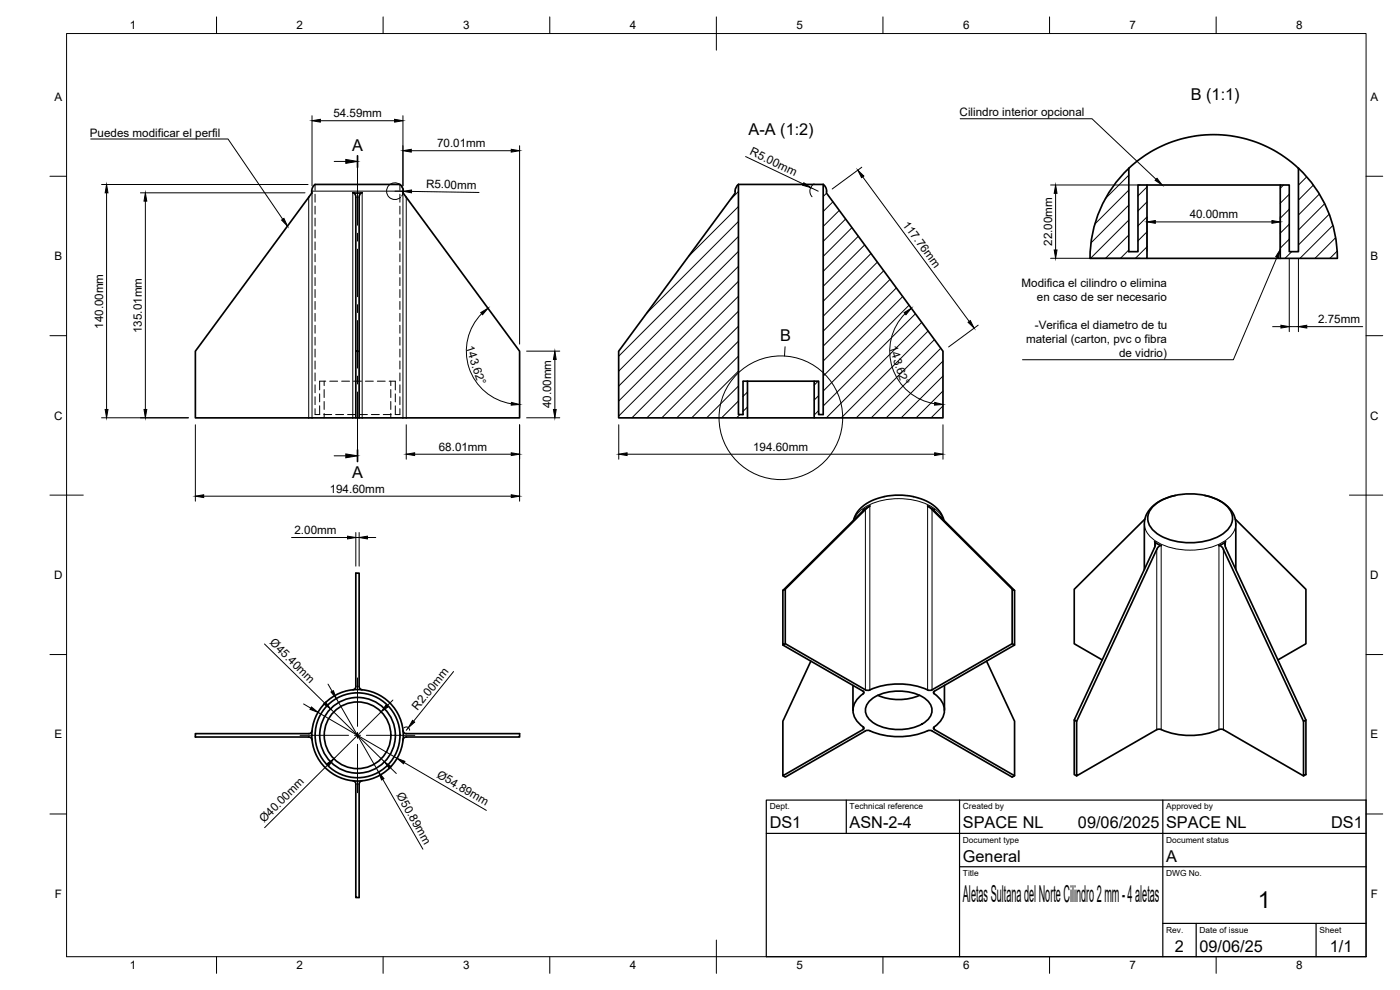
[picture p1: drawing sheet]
<svg xmlns="http://www.w3.org/2000/svg" width="420mm" height="297mm" viewBox="0 0 420 297" stroke-linecap="round" stroke-linejoin="round" font-family="sans-serif">
<!-- layer: Visible -->
<g fill="none" stroke="#000" stroke-width=".51">
<path d="M93.6 57.8l-35 47.6v20h48.2M94.6 55.3h25.4M94.6 55.3l-.9 1.1-.1 1.5M105.9 57.8h2.8l-.6 .3-.3 1.1v66.2M105.9 57.8l.5 .3 .4 1.1M106.8 59.2v46.2h1M120 55.3l.9 1.1 .1 1.5M120.9 57.8l35 47.6v20h-48.1M247.1 55.3l.8 1.1 .2 1.5 34.9 47.5v20h-38.7v-11h1.4v10h1.4v-69.1h-25.5v69.1h1.4v-10h1.3v11h-38.6v-20l34.9-47.5 .2-1.5 .8-1.1M344.2 55.5h40M384.2 55.5h2.7v20h2.8v-25a37 37 0 0 1 11.7 27h-17.2zM389.7 50.5a37.1 37.1 0 0 0-50.9 0v25h2.7v-20h2.7v22h-17.1a37.1 37.1 0 0 1 11.7-27"/>
<path d="M344.2 77.5h40M106.8 105.4v20h1M224.3 114.4h20M224.3 125.4h20M256.2 156.1a10.5 10.5 0 0 1 8.3-6.9 18.4 18.4 0 0 1 16.6 3.2l1.3 1.7 .9 2M278.4 151.8l2 1.1h-.3l24.4 24.3v16.3l-24.1 13.9-.2 .5a6 6 0 0 1 2.9 7 8.1 8.1 0 0 1-2.9 3.4l.2 .6 24.1 13.9M278.4 151.8l1.3 1.1 24.1 23.9 .7 .4M343.6 155.8l-21.2 21v16.4l8.4 4.8M346.2 151.8a18.4 18.4 0 0 1 16.4-2.9 9.6 9.6 0 0 1 7.1 5.3 5.7 5.7 0 0 1-3.5 6.5 19.6 19.6 0 0 1-19.1-.7 5 5 0 0 1-.9-8.2zM352.8 148.6a11.6 11.6 0 0 0-8.9 6.2l-.5 2.4v13.7M361.5 148.6a11.6 11.6 0 0 1 8.9 6.2l.5 2.4v13.7M370.7 155.8l21.2 21v16.4l-8.4 4.8"/>
<path d="M234.9 177.2v16.3l.8-.4M235.7 176.8l-.8 .4 24.4-24.3-.2 .1 1.9-1.2-1.3 1.1-24 23.9v16.3l24.3 14a2.83 2.83 0 0 0 2.3-.6 22.2 22.2 0 0 1 16.1 .5M303.8 176.8v16.3l.7 .4M346.4 164.4l-24 51.6 .7 .4M346.5 162.6l2 1.1-.5 .1-.8 1-24.1 51.6v16.4l24.1-13.9h1.3M346.5 162.5l.2 1-.2 .9M367.8 162.6l-2 1.1 .6 .1 .8 1 24 51.6 .7-.4M367.8 162.5l-.2 1 .3 .9 24 51.6v16.4l-.7 .4v-16.4M234.9 193.5l24.1 13.9 .3 .5a6 6 0 0 0-3 7 8 8 0 0 0 3 3.4l-.3 .6-24.1 13.9v-16.4l8.5-18M296.1 198.4l8.4 18v16.4l-.7 .4-24.1-13.9-.6-.2-.7 .2M303.8 193.1l-24.1 13.9-.6 .1-.7-.1M93.7 219.2a1.01 1.01 0 0 1-1.1 .9h-34v1h34.1a1.01 1.01 0 0 1 1 .9"/>
<path d="M106.8 206v-34h1v34a1.01 1.01 0 0 0 .9 1M106.8 206a1.01 1.01 0 0 1-.9 1M120.9 219.2a1.01 1.01 0 0 0 1 .9h34v1h-34a1.01 1.01 0 0 0-1 .9M256 205.6v7.5M260.9 210.4a14 14 0 0 1 12.6-2.6 7.2 7.2 0 0 1 6.2 4.9 5.1 5.1 0 0 1-3.9 5 15.3 15.3 0 0 1-14.1-1.1 3.9 3.9 0 0 1-.8-6.2zM263.5 208.6a16.1 16.1 0 0 0 12.5 0M278.4 219.3a23 23 0 0 1-18-.2l-.7 .2-24 13.9-.8-.4M283.4 205.6v7.5M322.4 216v16.4l.7 .4M348.5 218.9a22 22 0 0 0 17.3 0M365.8 218.9l.7-.1 .7 .1 24 13.9M105.9 234.3a1.01 1.01 0 0 1 .9 1"/>
<path d="M108.7 234.3a1.01 1.01 0 0 0-.9 1v34h-1v-34"/>
<circle cx="107.3" cy="220.6" r="12.7"/>
<circle cx="107.3" cy="220.6" r="11.4"/>
<circle cx="107.3" cy="220.6" r="10"/>
<circle cx="107.3" cy="220.6" r="13.7"/>
</g>
<!-- layer: Visible Narrow -->
<g fill="none" stroke="#000" stroke-width=".3">
<path d="M92.6 59.2v66.2M93.6 57.3h27.4M93.6 57.8v67.6M105.9 57.8v67.6M108.7 57.8v67.6M120.9 57.8v67.6M121.9 59.2v66.2M256.2 156a11.4 11.4 0 0 1 9.2-6 20.2 20.2 0 0 1 15.5 2.9 6.9 6.9 0 0 1 2.3 3.1M259.1 153v.2M259.7 152.9v54.1M261 151.8v55.2M278.4 151.8v55.2"/>
<path d="M279.7 152.9v54.1M280.4 153v.2M343.5 157.2a7.5 7.5 0 0 0 5.1 6.1 21.2 21.2 0 0 0 19.3-1.2 6.3 6.3 0 0 0 3-4.9M346.5 162.6v1.7M347.2 164.9v54M348.5 163.7v55.2M365.8 163.7v55.2M367.2 164.9v54M367.8 162.6v1.7M259 218.1v.8M259.1 207.4v.8M280.4 207.4v.8"/>
<path d="M280.4 218.1v.8"/>
</g>
<!-- layer: Hidden -->
<g fill="none" stroke="#000" stroke-width=".3">
<path d="M94.6 55.3v1.8M94.6 58.3v2.4M120 55.3v1.8M120 58.3v2.4M94.6 61.9v2.3M94.6 65.4v2.4M94.6 69v2.4M94.6 72.6v2.4M94.6 76.2v2.3M94.6 79.7v2.4M120 61.9v2.3M120 65.4v2.4"/>
<path d="M120 69v2.4M120 72.6v2.4M120 76.2v2.3M120 79.7v2.4M94.6 83.3v2.4M94.6 86.9v2.4M94.6 90.5v2.3M94.6 94v2.4M94.6 97.6v2.4M120 83.3v2.4M120 86.9v2.4M120 90.5v2.3"/>
<path d="M120 94v2.4M120 97.6v2.4M94.6 101.2v2.4M94.6 104.7v2.4M94.6 108.3v2.4M94.6 111.9v2.4M94.6 115.5v2.3M94.6 119v2.4M95.9 118.2v2.4M97.3 114.4v1.3M97.3 116.9v2.4M97.8 114.4h-1.9v2.6"/>
<path d="M99 114.4h2.3M102.5 114.4h2.4M106.1 114.4h2.4M109.7 114.4h2.3M113.2 114.4h2.4M116.8 114.4h1.8v2.6M117.3 114.4v1.3M117.3 116.9v2.4M118.6 118.2v2.4M120 101.2v2.4M120 104.7v2.4M120 108.3v2.4"/>
<path d="M120 111.9v2.4M120 115.5v2.3M120 119v2.4M95.9 121.8l.1 2.6h-1.4v-1.8M97.2 124.4h2.3M97.3 120.5v2.4M97.3 124v1.4M100.7 124.4h2.4M104.3 124.4h2.4M107.9 124.4h2.4M111.4 124.4h2.4M115 124.4h2.4"/>
<path d="M117.3 120.5v2.4M117.3 124v1.4M118.6 121.8v2.6h1.4v-1.8"/>
</g>
<!-- layer: BORDER -->
<g fill="none" stroke="#000" stroke-width=".3">
<path d="M20 10.1h390v276.9h-390zM65 5.1v5M115 5.1v5M165 5.1v5M215 5.1v10M265 5.1v5M315 5.1v5M365 5.1v5M15 52.9h5M410 52.9h5M15 100.7h5M410 100.7h5"/>
<path d="M15 148.6h10M405 148.6h10M15 196.4h5M410 196.4h5M15 244.2h5M410 244.2h5M65 287v5M115 287v5M165 287v5M215 282.1v9.9M265 287v5M315 287v5"/>
<path d="M365 287v5"/>
</g>
<!-- layer: TITLEBLOCK -->
<path d="M230 240.1h180v46.9h-180zM230 250h180M254 240.1v9.9M288 240.1v46.9M349 240.1v46.9M288 260.1h122M349 277.1h61M359 277.1v9.9M395 277.1v9.9" fill="none" stroke="#000" stroke-width=".36"/>
<!-- layer: Smart Centers -->
<path d="M107.3 203.4v14.5M107.3 219.7v1.8M90.1 220.6h14.5M106.4 220.6h1.8M107.3 223.3v14.6M110 220.6h14.5" fill="none" stroke="#000" stroke-width=".3"/>
<!-- layer: Hatching -->
<g fill="none" stroke="#000" stroke-width=".3">
<path d="M221.6 57.5l-2.4 2.4M248.1 58l-1 1M338.8 52.5l-7.1 7.1M338.8 57l-10.3 10.3M344.2 56.1l-2.7 2.7M385.2 55.5l-1 1M386.9 58.3l-2.7 2.7M390 50.8l-.3 .3M392.2 53.1l-2.5 2.4M394.1 55.5l-4.4 4.5M395.9 58.2l-6.2 6.3M221.6 62l-15 14.9"/>
<path d="M221.6 66.4l-27.5 27.6M221.6 70.9l-35.9 36M221.6 75.4l-35.9 35.9M221.6 79.9l-35.9 35.9M250 60.5l-2.9 2.9M251.9 63.1l-4.8 4.8M253.8 65.7l-6.7 6.7M255.7 68.3l-8.6 8.6M257.6 70.9l-10.5 10.5M259.5 73.5l-12.4 12.4M261.4 76.1l-14.3 14.3M263.3 78.6l-16.2 16.3"/>
<path d="M338.8 61.5l-11.4 11.4M338.8 66l-11.5 11.5M338.8 70.5l-7 7M338.8 75l-2.5 2.5M344.2 60.6l-2.7 2.7M344.2 65.1l-2.7 2.7M344.2 69.6l-2.7 2.6M344.2 74l-3.4 3.5M386.9 62.8l-2.7 2.7M386.9 67.3l-2.7 2.7M386.9 71.8l-2.7 2.7M387.7 75.5l-2 2"/>
<path d="M397.5 61.1l-7.8 7.9M398.9 64.3l-9.2 9.2M400 67.7l-9.9 9.8M400.8 71.3l-6.1 6.2M401.3 75.4l-2.2 2.1M221.6 84.4l-35.9 35.9M221.6 88.9l-35.9 35.9M221.6 93.4l-31.9 32M221.6 97.9l-27.5 27.5M265.2 81.2l-18.1 18.2M267.1 83.8l-20 20.1M269 86.4l-21.9 21.9"/>
<path d="M270.9 89l-23.8 23.8M272.8 91.6l-25.7 25.7M274.7 94.2l-27.6 27.6M276.6 96.7l-28.6 28.7M278.5 99.3l-26 26.1M221.6 102.4l-23 23M221.6 106.9l-18.5 18.5M221.6 111.3l-14 14.1M221.6 115.8l-9.5 9.6M223.1 114.3l-.1 .2M224.3 117.6l-1.3 1.3M245.6 114.3l-1.3 1.3"/>
<path d="M245.7 118.7l-1.4 1.3M280.4 101.9l-23.4 23.5M282.3 104.5l-20.8 20.9M283 108.3l-17 17.1M283 112.8l-12.5 12.6M283 117.3l-8 8.1M221.6 120.3l-5 5.1M222.1 124.4l-1 1M224.3 122.1l-1.3 1.3M245.7 123.2l-1.4 1.3M283 121.8l-3.6 3.6"/>
</g>
<!-- layer: Section Lines -->
<path d="M107.3 46.7v3.5M107.3 135v3.5" fill="none" stroke="#000" stroke-width=".51"/>
<path d="M100.3 48.4h3.5M107.3 50.2v17.4M107.3 70v2.4M107.3 74.7v14.3M107.3 91.4v2.4M107.3 96.2v14.3M107.3 112.8v2.4M107.3 117.6v17.4M100.3 136.8h3.5" fill="none" stroke="#000" stroke-width=".3"/>
<path d="M103.8 47.8l3.5 .6-3.5 .6zM103.8 136.2l3.5 .6-3.5 .6z" fill="#000" stroke="#000" stroke-width=".3"/>
<!-- layer: Detail Boundary -->
<g fill="none" stroke="#000" stroke-width=".3">
<path d="M235.6 104l-.2 2.8"/>
<circle cx="234.3" cy="125.3" r="18.6"/>
</g>
<!-- layer: FD_Dimensions -->
<g fill="none" stroke="#000" stroke-width=".3">
<path d="M93.6 34.7v21.1M96.1 36.2h22.3M120.9 34.7v21.1M30.5 55.4h62M32 57.9v65M42.1 57.9h49.4M118.5 57.4h2.5M120.6 58.8a2.51 2.51 0 0 0-1.7-3.9 2.51 2.51 0 0 0-2.8 3.2 2.51 2.51 0 0 0 4.1 1.1M123.4 45.2h30M123.5 57.4l20.3 .3M155.9 43.7v59.6M223.8 47l17.2 8.2"/>
<path d="M243.3 56.3l2.3 1.1M244.3 55.2a2.51 2.51 0 0 0-.6 3.8M258.6 50.2l-8.9 6.5M258.9 53.1l32 43.3M315.3 55.5h26.8M316.8 58v17M43.6 60.4v62.5M315.3 77.5h26.8M344.2 65.1v10.3M346.7 66.6h35M384.2 65.1v10.3M386.9 77.6v21.9"/>
<path d="M389.7 77.6v21.9M144.6 94.1a16 16 0 0 0 8.9 27M271.6 94.1a16 16 0 0 0 8.9 27M293.6 97.6l-8.9 6.5M381.9 98h2.5M386.9 98h2.8M392.2 98h16.8M158 105.4h10M166.5 107.9v15M30.5 125.4h26M58.6 127.5v22.9M121.9 127.5v10.3"/>
<path d="M124.4 136.3h29M155.9 127.5v22.9M158 125.4h10M185.7 127.5v10.3M188.2 136.3h92.3M283 127.5v10.3M61.1 148.9h92.3M106.8 159.8v10.1M107.8 159.8v10.1M87.5 161.3h16.8M106.8 161.3h1M110.3 161.3h2.5"/>
<path d="M79.4 193.2l18 17.7M91.1 211.2l2.2 1.3M95.4 213.7l23.7 13.8M98.4 205.3l1.3 2.1M99.2 212.7l16.2 15.9M100.9 209.6l12.7 22.1M114.4 213.6l-14.2 14.1M117.9 210l-1.8 1.8M121.2 218.4a1.01 1.01 0 0 1 1.1-.2 1.01 1.01 0 0 1 .6 .9M122.6 218.3l-.7 .8M136.1 201.5l-12 14.9M98.4 229.4l-19 18.9"/>
<path d="M114.9 233.8l12 21M117.2 230.3l1.7 1.8M121.3 228.8l24.7 14.3"/>
</g>
<g fill="#000" stroke="#000" stroke-width=".3">
<path d="M93.6 36.2l2.5-.4v.8zM118.4 35.8l2.5 .4-2.5 .4zM32 55.4l.4 2.5h-.8zM120.9 45.2l2.5-.4v.8zM121 57.4l2.5-.4v.9zM153.4 44.8l2.5 .4-2.5 .4zM241.2 54.8l2.1 1.5-2.4-.7zM257.4 51.1l1.8 1.7-.6 .5zM316.8 55.5l.4 2.5h-.8zM43.6 57.9l.4 2.5h-.8zM316.4 75h.8l-.4 2.5zM344.2 66.6l2.5-.4v.8z"/>
<path d="M381.7 66.2l2.5 .4-2.5 .4zM144.3 93.8l2.2-1.3-1.7 1.9zM271.3 93.8l2.2-1.3-1.6 1.9zM290.5 96.7l.7-.5 1.2 2.3zM384.4 97.6l2.5 .4-2.5 .4zM389.7 98l2.5-.4v.8zM166.5 105.4l.4 2.5h-.8zM31.6 122.9h.8l-.4 2.5zM43.2 122.9h.8l-.4 2.5zM121.9 136.3l2.5-.4v.8zM153.4 135.9l2.5 .4-2.5 .4zM153.5 120.7l2.4 .7-2.5 .2z"/>
<path d="M166.1 122.9h.8l-.4 2.5zM185.7 136.3l2.5-.4v.8zM280.5 135.9l2.5 .4-2.5 .4zM280.5 120.7l2.5 .7-2.5 .2zM58.6 148.9l2.5-.5v.9zM153.4 148.4l2.5 .5-2.5 .4zM104.3 160.9l2.5 .4-2.5 .4zM107.8 161.3l2.5-.4v.8zM93.5 212.1l1.9 1.6-2.4-.9zM97.7 210.6l1.5 2.1-2.1-1.5zM99.3 207.6l.8-.4 .8 2.4zM115.8 211.5l.6 .6-2 1.5z"/>
<path d="M123.8 216.1l.6 .6-1.8 1.6zM98.1 229.1l2.1-1.4-1.5 2zM113.6 231.7l1.6 1.9-.7 .4zM115.4 228.6l2.1 1.4-.6 .6zM119.1 227.5l2.4 .9-.4 .8z"/>
</g>
<!-- layer: Leaders -->
<path d="M347.2 53.5l1.6 2-2.1-1.4zM84.5 66l.7-.5 1.1 2.3zM384.2 74.9l-.6 2.5-.7-.4z" fill="#000" stroke="#000" stroke-width=".3"/>
<path d="M288.2 35.6h39.5l19.2 18.2M27.2 41.7h41.2l16.5 24.1M383.2 77.2l-13.1 30.7h-63.2" fill="none" stroke="#000" stroke-width=".3"/>
<g font-size="7">
<text x="289" y="270.6">Aletas Sultana del Norte Cilindro 2 mm - 4 aletas</text>
<text x="377.5" y="272.3">1</text>
</g>
<g font-size="4.9">
<text x="357.4" y="30.1">B (1:1)</text>
<text x="224.6" y="40.6">A-A (1:2)</text>
<text x="105.6" y="45.3">A</text>
<text x="234.1" y="102.3">B</text>
<text x="105.6" y="143.4">A</text>
<text x="231" y="248.5">DS1</text>
<text x="255" y="248.5">ASN-2-4</text>
<text x="289" y="248.5">SPACE NL</text>
<text x="323.5" y="248.5">09/06/2025</text>
<text x="350" y="248.5">SPACE NL</text>
<text x="399.5" y="248.5">DS1</text>
<text x="289" y="258.6">General</text>
<text x="350" y="258.6">A</text>
<text x="352.6" y="285.7">2</text>
<text x="360" y="285.5">09/06/25</text>
<text x="399.1" y="285.7">1/1</text>
</g>
<g font-size="3.5">
<text x="39" y="8.8">1</text>
<text x="89" y="8.8">2</text>
<text x="139" y="8.8">3</text>
<text x="189" y="8.8">4</text>
<text x="239" y="8.8">5</text>
<text x="289" y="8.8">6</text>
<text x="339" y="8.8">7</text>
<text x="389" y="8.8">8</text>
<text x="16.3" y="30.2">A</text>
<text x="100.1" y="35.2">54.59mm</text>
<text x="288" y="35">Cilindro interior opcional</text>
<text x="411.3" y="30.2">A</text>
<text x="27" y="41">Puedes modificar el perfil</text>
<text x="131.2" y="44.2">70.01mm</text>
<text x="224.9" y="46.3" transform="rotate(26 224.9 46.3)">R5.00mm</text>
<text x="127.9" y="56.5" transform="rotate(1 127.9 56.5)">R5.00mm</text>
<text x="357" y="65.5">40.00mm</text>
<text x="270.8" y="67.4" transform="rotate(54 270.8 67.4)">117.76mm</text>
<text x="315.8" y="73.7" transform="rotate(-90 315.8 73.7)">22.00mm</text>
<text x="16.3" y="78">B</text>
<text x="411.3" y="78">B</text>
<text x="306.6" y="86.2">Modifica el cilindro o elimina</text>
<text x="311.2" y="90.4">en caso de ser necesario</text>
<text x="30.9" y="98.7" transform="rotate(-90 30.9 98.7)">140.00mm</text>
<text x="42.6" y="99.9" transform="rotate(-90 42.6 99.9)">135.01mm</text>
<text x="310.6" y="98.8">-Verifica el diametro de tu</text>
<text x="395.6" y="97">2.75mm</text>
<text x="139.8" y="104.2" transform="rotate(72 139.8 104.2)">143.62°</text>
<text x="266.9" y="104.2" transform="rotate(72 266.9 104.2)">143.62°</text>
<text x="308" y="103">material (carton, pvc o fibra</text>
<text x="335.9" y="107.2">de vidrio)</text>
<text x="16.2" y="125.9">C</text>
<text x="165.5" y="122.5" transform="rotate(-90 165.5 122.5)">40.00mm</text>
<text x="411.2" y="125.9">C</text>
<text x="131.7" y="135.2">68.01mm</text>
<text x="226" y="135.2">194.60mm</text>
<text x="99" y="147.8">194.60mm</text>
<text x="88.4" y="160.2">2.00mm</text>
<text x="16.2" y="173.7">D</text>
<text x="411.2" y="173.7">D</text>
<text x="80.8" y="193" transform="rotate(44 80.8 193)">Ø45.40mm</text>
<text x="125.3" y="213.2" transform="rotate(-51 125.3 213.2)">R2.00mm</text>
<text x="16.3" y="221.6">E</text>
<text x="411.3" y="221.6">E</text>
<text x="130.9" y="233.1" transform="rotate(30 130.9 233.1)">Ø54.89mm</text>
<text x="118.9" y="238.6" transform="rotate(60 118.9 238.6)">Ø50.89mm</text>
<text x="79.2" y="247" transform="rotate(-45 79.2 247)">Ø40.00mm</text>
<text x="16.4" y="269.4">F</text>
<text x="411.4" y="269.4">F</text>
<text x="39" y="290.8">1</text>
<text x="89" y="290.8">2</text>
<text x="139" y="290.8">3</text>
<text x="189" y="290.8">4</text>
<text x="239" y="290.8">5</text>
<text x="289" y="290.8">6</text>
<text x="339" y="290.8">7</text>
<text x="389" y="290.8">8</text>
</g>
<g font-size="2.5">
<text x="231" y="242.9">Dept.</text>
<text x="255" y="242.9">Technical reference</text>
<text x="289" y="242.9">Created by</text>
<text x="350" y="242.9">Approved by</text>
<text x="289" y="252.8">Document type</text>
<text x="350" y="252.8">Document status</text>
<text x="289" y="262.9">Title</text>
<text x="350" y="262.9">DWG No.</text>
<text x="350" y="279.9">Rev.</text>
<text x="360" y="279.9">Date of issue</text>
<text x="396" y="279.9">Sheet</text>
</g>
</svg>
